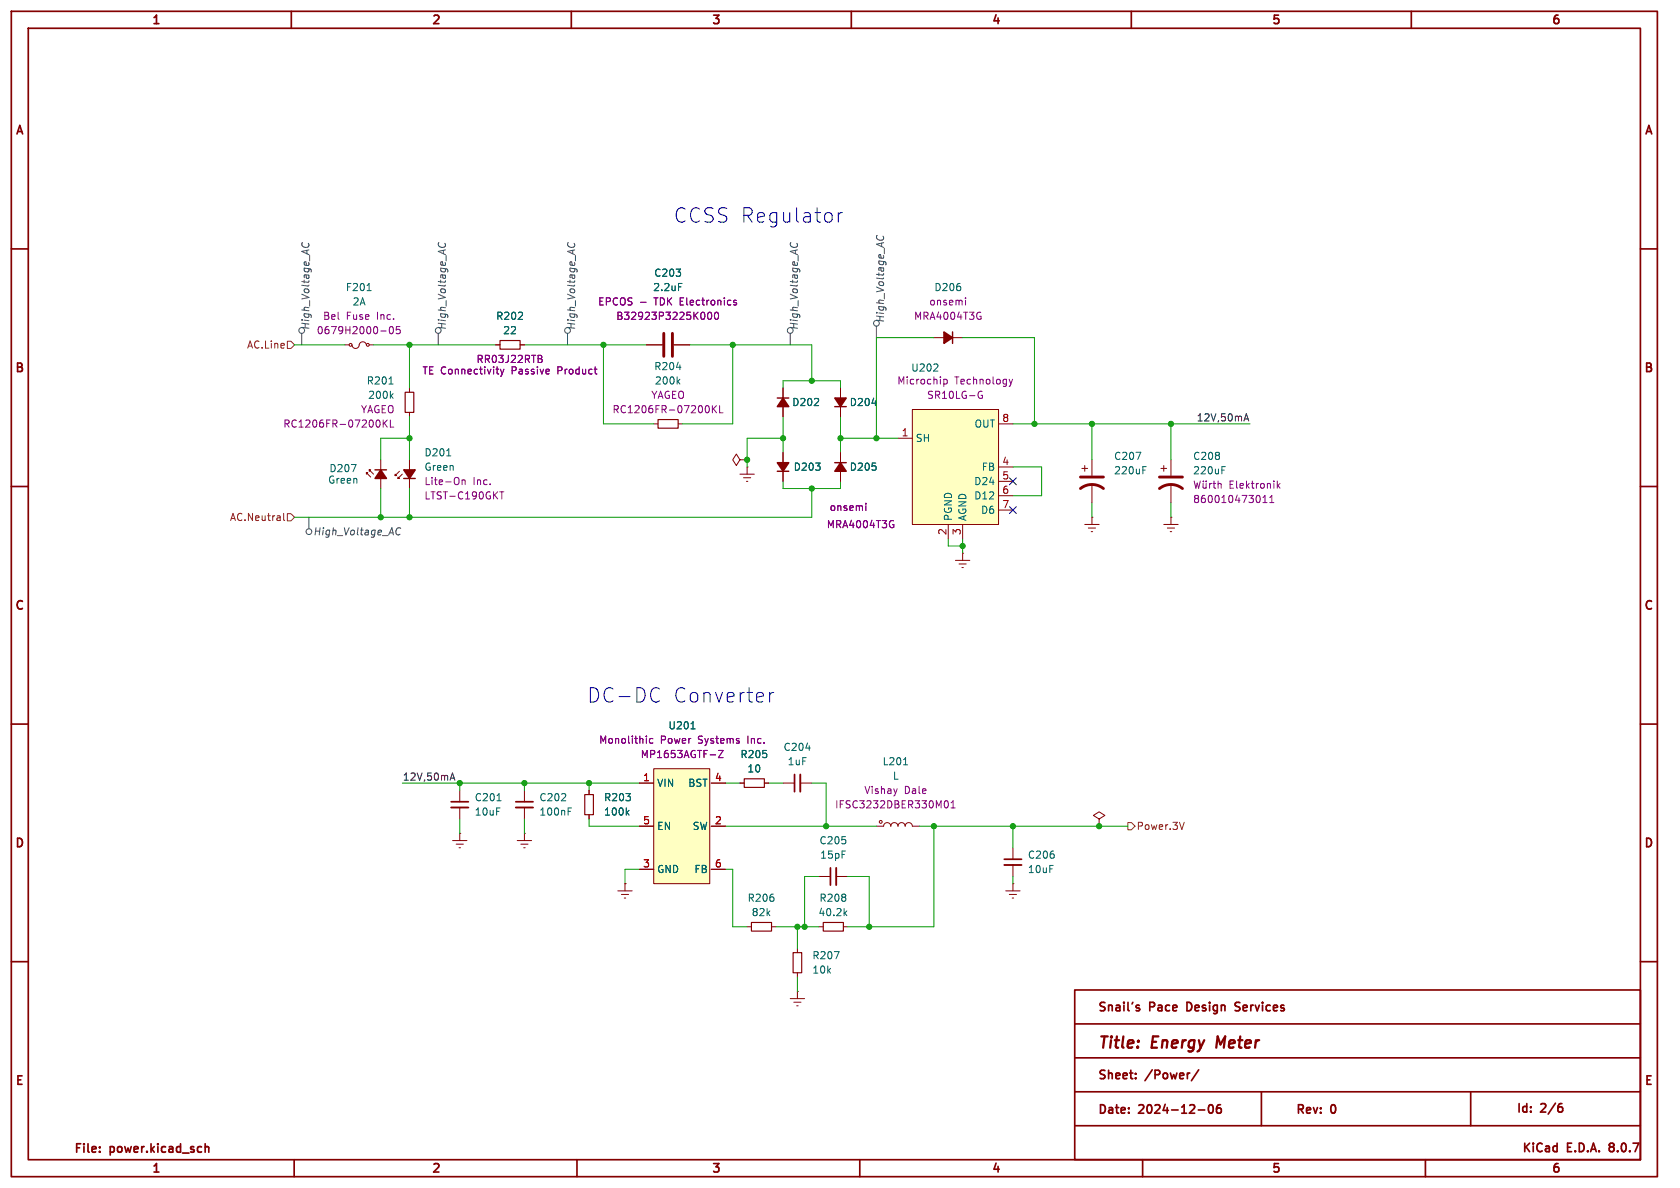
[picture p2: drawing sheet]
<svg xmlns="http://www.w3.org/2000/svg" width="297mm" height="210mm" viewBox="0 0 297 210" stroke-linecap="round" stroke-linejoin="round" font-family="sans-serif">
<g fill="none" stroke="#840000" stroke-width=".3">
<path d="M2 2h291v206h-291zM5 5h285v200h-285zM51.5 2v3M101 2v3M150.5 2v3M200 2v3M249.5 2v3M2 44h3M290 44h3M2 86h3M290 86h3M2 128h3"/>
<path d="M290 128h3M177.5 151.9h3.1M2 170h3M190 175h100v30h-100zM201.3 178.2l.2 .2-.2 .3M201.3 177.7l.1 .1M210.2 177.2h-.4v1.5h.4M218.3 178.6h.8M219.2 177.3l-.6-.1-.3 .3 .2 .3 .6 .2M290 170h3M190 181h100M190 187h100"/>
<path d="M190 193h100M190 199h100M199.6 196.6v.2M199.6 195.9v.1M200.8 190.5v.2M200.8 189.8v.1M211.8 196.2h1.2M211.9 189.1l-1.3 1.9M213.8 195.4l.2-.1a.81 .81 0 0 1 .6 .6 .81 .81 0 0 1-.3 .8l-.2 .1a.81 .81 0 0 1-.3-1.4zM215.8 195.3a.59 .59 0 0 0-.7 .6v.6l.1 .2 .4 .1 .2-.2 .1-.5-.1-.2h-.5l-.2 .2M223 193v6M260 193v6"/>
<path d="M275.8 195.1h.3M276 195.7l.3 .2v.4l-.3 .3M17.6 203.5v.2M17.6 202.8v.1M36.3 202.2v1.5M36.3 202.8l.2-.1 .3 .1 .1 .9M52 205v3M102 205v3M152 205v3M202 205v3M252 205v3M284.6 202.2v.4"/>
<path d="M284.6 202.9v.5"/>
</g>
<path d="M215.3 183.2l-.3 2" fill="none" stroke="#840000" stroke-width=".4"/>
<path d="M103.4 140.5h1.5v3.5h-1.5zM140.2 168.4h1.5v3.6h-1.5zM145.5 163.1h3.6v1.5h-3.6z" fill="none" stroke="#840000" stroke-width=".2"/>
<g fill="none" stroke="#840000" stroke-width=".18">
<path d="M104.1 139.7v.8M104.1 144v.8M179.1 149.9v2M179.1 152.9v2M194.3 144.8l1-.7-1-.6-1 .6 1 .7v1.3M194.3 146.1h.1M139.7 176.5h2.5M140.3 177.2h1.3M140.8 177.8h.3M141 175.3h.1M141 167.6v.8M141 172v.7"/>
<path d="M141 175.3v1.2M144.8 163.8h.7M149.1 163.8h.8"/>
</g>
<path d="M110.8 143.6l.4 .5M111.2 143.2l-.5 .5M147.5 168.2h.8l-.5 1.3M149.3 161.4l.4 .5M149.7 161l-.5 .5" fill="none" stroke="#006464" stroke-width=".18"/>
<path d="M177.5 152.9h3.1" fill="none" stroke="#840000" stroke-width=".33"/>
<path d="M115.6 135.9h9.9v20.3h-9.9z" fill="#ffffc2"/>
<g fill="none" stroke="#840000" stroke-width=".18">
<path d="M165.1 59.7h1.8M168.4 59.7h1.8M61 61h.7M62.2 61a.67 .67 0 0 0 .8 .6 .67 .67 0 0 0 .6-.8 .64 .64 0 0 1 .6-.4 .64 .64 0 0 1 .6 .6M65.3 61h.7M72.4 68.6v.7M72.4 72.9v.8M87.6 61h.8M91.9 61h.8M114.3 61h2.8M115.6 74.9h.7M119.1 61h2.8"/>
<path d="M119.9 74.9h.7M148.6 68.6v1.8M148.6 71.9v1.8M64.8 83.6h.2l-.2 .2zM64.8 83.6l.7 .7M65.3 83.1h.2l-.2 .2zM65.3 83.1l.7 .7M67.3 81.3v1.8M67.3 84.6v1.8M69.8 83.8l.3 .3h-.3zM70.4 84.3l.2 .3h-.2zM70.6 83.3l-.8 .8"/>
<path d="M71.1 83.8l-.7 .8M72.4 81.3v1.8M72.4 84.6v1.8M130.8 81.3l-.6-1-.7 1 .7 1 .6-1h1.3M130.8 83.8h2.5M131.4 84.5h1.3M132 85.1h.2M132.1 82.6h.1M132.1 81.3h.1M132.1 82.6v1.2M168.9 99.1h2.5M169.5 99.7h1.3"/>
<path d="M170.2 97.8h.1M170.2 97.8v1.3M191.3 82.8h1M191.8 92.7h2.5M191.8 82.3v1M192.4 93.3h1.3M192.9 94h.3M193 91.4h.1M193 81.3v2.8M193 85.6v3.3M193 91.4v1.3M205.2 82.8h1"/>
<path d="M205.7 92.7h2.6M205.7 82.3v1M206.4 93.3h1.2M206.9 94h.2M207 91.4h.1M207 81.3v2.8M207 85.6v3.3M207 91.4v1.3M170.1 100.3h.2M113 138.4h2.6M115.6 135.9h9.9v20.3h-9.9zM125.7 138.4h2.6"/>
<path d="M130.8 138.4h.8M135.1 138.4h.8M138.4 138.4h2.1M141.5 138.4h2M80 148.6h2.5M80.6 149.2h1.3M81.2 149.9h.2M81.3 147.3h.1M81.3 147.3v1.3M109.2 157.5h2.6M109.9 158.1h1.2M110.4 158.8h.2"/>
<path d="M110.5 156.2h.1M110.5 156.2v1.3M113 146.1h2.6M113 153.7h2.6M125.7 146.1h2.6M125.7 153.7h2.6M144.8 154.9h2M147.8 154.9h2.1M154.9 146.1h1.3a.64 .64 0 0 1 .6-.7 .64 .64 0 0 1 .7 .7 .64 .64 0 0 1 .6-.7 .64 .64 0 0 1 .6 .7 .64 .64 0 0 1 .7-.7 .64 .64 0 0 1 .6 .7 .64 .64 0 0 1 .7-.7 .64 .64 0 0 1 .6 .7h1.3M177.8 157.5h2.5M178.4 158.1h1.3M178.9 158.8h.3"/>
<path d="M179.1 156.2h.1M179.1 156.2v1.3"/>
<circle cx="62" cy="61" r=".25"/>
<circle cx="65" cy="61" r=".25"/>
<circle cx="155.7" cy="145.3" r=".25"/>
</g>
<g fill="none" stroke="#006464" stroke-width=".18">
<path d="M64.9 51.4h.7M120 50.1h.6M68.8 67.9h.7M69.1 69.9l.4 .5M69.5 69.6l-.5 .5M119.6 64.9h.8M119.8 67.4l.4 .5M120.2 67l-.5 .5M154.2 71.3h.7M200.8 80h.9l-.6 1.2M62.1 82.1h.9l-.6 1.3M79 80.6h.7"/>
<path d="M202 83.1h.5M202 82.5h.6M216 83.1h.4M216 82.5h.6M122.2 128.8h.7M142.5 132.2h.7M159.7 135.2h.8"/>
</g>
<g fill="none" stroke="#840084" stroke-width=".18">
<path d="M67.3 58.5h1M68.9 57.9l.2-.2a.68 .68 0 0 1 .5 .7 .68 .68 0 0 1-.5 .6l-.2-.1-.1-.4zM70.7 57.7h-.6l-.1 .6 .2-.1 .4 .1 .2 .2-.1 .4-.2 .1-.5-.1M113.2 53.4h1M125.2 55.3l.2-.1a.68 .68 0 0 1 .4 .6 .68 .68 0 0 1-.4 .7l-.2-.2-.1-.3zM126.4 55.3l.2-.1a.68 .68 0 0 1 .4 .6 .68 .68 0 0 1-.4 .7l-.2-.2-.1-.3zM130.2 53.1h-.3l-.2 .2 .1 .1 .4 .2v.3h-.5M170.7 52.6v.2M170.7 53.1v.8M173.2 55.9h.2v.4l-.2 .2M173.3 55.2h.1M67.1 74.4l.1 .3-.1 .7"/>
<path d="M67.7 74.2v1.3M67.9 74.8l.6 .7M68.5 74.2l-.8 .8M69 74.2v1.3h.6M87.7 65.3h.5M88.1 66.1h.1M88.5 65.3l.3 .8M88.8 66.1l-.3 .4M89.1 65.3l-.3 .8M95.6 62.8l.2 .3-.2 .3 .2 .1 .1 .3-.3 .3h-.5M105 65.3h.5M105.4 66.1h.1"/>
<path d="M125.3 71.8l.1 .4-.1 .6M125.9 71.7v1.3M126.1 72.2l.6 .8M126.7 71.7l-.8 .7M127.2 71.7v1.3h.6M81.7 84.8v.9M81.7 84.9l.2-.1 .3 .1v.8M88.3 86.9h.8M88.7 86.9v1.3M211.1 85l.3 1.3 .3-.9 .2 .9 .3-1.3M212.7 85.5v.7l.3 .1 .2-.1M212.7 85v.2"/>
<path d="M213.2 85v.2M213.2 85.5v.8M213.8 85.5v.8M214.2 85.5l-.4 .2M214.4 85.5h.5M214.6 85v1.1l.3 .2M215.3 85.6l.2-.1h.3l.1 .8M215.3 85v1.3M223.3 88.8h.7M223.3 87.9l.3-.3v1.2M224.5 88.8h.7M224.5 87.9l.3-.3v1.2"/>
<path d="M225.8 85v1.3M225.9 85.8l.4 .5M226.3 85.5l-.5 .4M115.4 130.6l-.3-.1-.3 .3 .1 .5h.5M127.8 132.7l-.8 1.2h.8M167 141.7l.2-.2a.68 .68 0 0 1 .5 .7 .68 .68 0 0 1-.5 .6l-.2-.1M168.1 142.8h.8M168.1 141.9l.4-.4v1.3"/>
</g>
<path d="M141.5 136.9v3.1M147.8 153.4v3.1" fill="none" stroke="#840000" stroke-width=".33"/>
<path d="M140.5 136.9v3.1M146.8 153.4v3.1" fill="none" stroke="#840000" stroke-width=".3"/>
<path d="M168.4 58.7v2M147.6 71.9h2M66.3 83.1h2M71.4 84.6h2" fill="none" stroke="#840000" stroke-width=".25"/>
<g fill="#840000" stroke="#840000" stroke-width=".25">
<path d="M147.6 70.4h2l-1 1.5z"/>
<path d="M71.4 83.1h2l-1 1.5z"/>
<path d="M67.3 83.1l1 1.5h-2z"/>
<path d="M166.9 58.7l1.5 1-1.5 1z"/>
</g>
<path d="M71.6 69.3h1.6v3.6h-1.6zM88.4 60.2h3.5v1.5h-3.5zM116.3 74.2h3.6v1.5h-3.6zM131.6 137.7h3.5v1.5h-3.5z" fill="none" stroke="#840000" stroke-width=".2"/>
<path d="M117.3 58.9v4.1M118.9 58.9v4.1M191 86.4a3.3 3.3 0 0 1 4.1 0M191 84.3h4.1M205 86.4a3.3 3.3 0 0 1 4 0M205 84.3h4" fill="none" stroke="#840000" stroke-width=".51"/>
<path d="M161.3 72.4h15.2v20.3h-15.2z" fill="#ffffc2"/>
<g fill="none" stroke="#840000" stroke-width=".18">
<path d="M87.6 61h.8M91.9 61h.8M114.3 61h2.8M119.1 61h2.8M138.4 68.6v1.8M138.4 71.9v1.8M148.6 68.6v1.8M148.6 71.9v1.8M158.7 77.5h2.6M161.3 72.4h15.2v20.3h-15.2zM176.5 74.9h2.6M138.4 80v1.8"/>
<path d="M138.4 83.3v1.8M148.6 80v1.8M148.6 83.3v1.8M167.6 92.7v2.6M170.2 92.7v2.6M176.5 82.6h2.6M176.5 85.1h2.6M176.5 87.6h2.6M176.5 90.2h2.6M81.3 139.7v2M92.7 139.7v2M104.1 139.7v.8"/>
<path d="M113 138.4h2.6M125.7 138.4h2.6M130.8 138.4h.8M135.1 138.4h.8M81.3 142.7v2.1M91.4 148.6h2.6M92.1 149.2h1.2M92.6 149.9h.2M92.7 147.3h.1M92.7 142.7v2.1M92.7 147.3v1.3M104.1 144v.8"/>
<path d="M110.5 156.2h.1M113 146.1h2.6M113 153.7h2.6M125.7 146.1h2.6M125.7 153.7h2.6M132.1 163.8h.7M136.4 163.8h.8"/>
</g>
<path d="M120 50.1h.6M154.2 71.3h.7M165 65.6h.8M165.8 64.5v.4M122.2 128.8h.7M87.9 141.6h.7M100.4 143.4h.5M100.4 142.8h.6M110.8 143.6l.4 .5M111.2 143.2l-.5 .5" fill="none" stroke="#006464" stroke-width=".18"/>
<g fill="none" stroke="#840084" stroke-width=".18">
<path d="M113.2 53.4h1M125.2 55.3l.2-.1a.68 .68 0 0 1 .4 .6 .68 .68 0 0 1-.4 .7l-.2-.2-.1-.3zM126.4 55.3l.2-.1a.68 .68 0 0 1 .4 .6 .68 .68 0 0 1-.4 .7l-.2-.2-.1-.3zM130.2 53.1h-.3l-.2 .2 .1 .1 .4 .2v.3h-.5M87.7 65.3h.5M88.1 66.1h.1M88.5 65.3l.3 .8M88.8 66.1l-.3 .4M89.1 65.3l-.3 .8M95.6 62.8l.2 .3-.2 .3 .2 .1 .1 .3-.3 .3h-.5M105 65.3h.5M105.4 66.1h.1"/>
<path d="M166.9 67v1.3M166.9 67.1l.3-.1 .3 .3-.2 .5h-.4M173.3 69.2l-.3 .1M173.4 69.9h.3l-.1 .5h-.3l-.3-.2M173.5 69.2h.1M178.4 67l.3 .9M178.7 67.9l-.3 .4M179 67l-.3 .9M153.1 89v.1M153.1 89.4v.8M157.8 92.7h.2v.5l-.2 .1M157.8 92l.2 .1"/>
<path d="M115.4 130.6l-.3-.1-.3 .3 .1 .5h.5M127.8 132.7l-.8 1.2h.8"/>
</g>
<path d="M132.8 163.1h3.6v1.5h-3.6z" fill="none" stroke="#840000" stroke-width=".2"/>
<path d="M79.8 142.7h3M91.2 142.7h3" fill="none" stroke="#840000" stroke-width=".33"/>
<path d="M79.8 141.7h3M91.2 141.7h3" fill="none" stroke="#840000" stroke-width=".3"/>
<path d="M137.4 70.4h2M137.4 83.3h2M147.6 81.8h2" fill="none" stroke="#840000" stroke-width=".25"/>
<g fill="#840000" stroke="#840000" stroke-width=".25">
<path d="M138.4 70.4l1 1.5h-2z"/>
<path d="M148.6 81.8l1 1.5h-2z"/>
<path d="M137.4 81.8h2l-1 1.5z"/>
</g>
<g fill="none" stroke="#484848" stroke-width=".18">
<path d="M53.3 58.9v2.1M53.5 42.9l-.2 .2 .1 .3 .5 .3M54.5 43l.1 .4-.2 .3M77.5 58.9v2.1M77.6 42.9l-.1 .2v.3l.5 .3M78.6 43l.1 .4-.1 .3M100.3 58.9v2.1M100.5 42.9l-.2 .2 .1 .3 .5 .3M101.5 43l.1 .4-.2 .3M139.7 58.9v2.1M139.8 42.9l-.1 .2 .1 .3 .5 .3M140.9 43l.1 .4-.2 .3"/>
<path d="M154.9 57.7v2M155.1 41.6l-.2 .2 .1 .4 .5 .3M156.1 41.7l.1 .4-.2 .3M54.6 91.4v2.1M70.1 94.4l.2 .2 .4-.2M70.8 93.4l-.2-.1-.3 .1-.3 .4"/>
<circle cx="53.3" cy="58.4" r=".51"/>
<circle cx="77.5" cy="58.4" r=".51"/>
<circle cx="100.3" cy="58.4" r=".51"/>
<circle cx="139.7" cy="58.4" r=".51"/>
<circle cx="154.9" cy="57.2" r=".51"/>
<circle cx="54.6" cy="94" r=".51"/>
</g>
<path d="M50.8 60.3h.6l.7 .7-.7 .6h-.6zM50.1 90.7v1.1l.2 .2M50.8 90.8h.6l.7 .6-.7 .7h-.6zM199.4 145.4h.6l.7 .7-.7 .6h-.6zM209.4 145.4l-.5 1.2" fill="none" stroke="#725600" stroke-width=".18"/>
<path d="M219.9 74.4l.4-1.3 .5 1.3M220 74.1h.6M79.6 137.9l.4-1.3 .4 1.3M79.7 137.6h.6" fill="none" stroke="#0f0f0f" stroke-width=".18"/>
<path d="M148.2 37.6v1.7M148.9 37.6a.65 .65 0 0 0-.7 .5M116.1 121.6l.5 .2M116.6 123.9l-.5 .2M136.1 122.4v1.7M136.8 122.4a.65 .65 0 0 0-.7 .5" fill="none" stroke="#0000c2" stroke-width=".18"/>
<g fill="none" stroke="#009600" stroke-width=".18">
<path d="M165.1 59.7h-10.2v17.8M170.2 59.7h12.7v15.2M52.1 61h8.9M66 61h21.6M72.4 77.5h-5.1v3.8M72.4 61v7.6M72.4 73.7v7.6M92.7 61h21.6M106.7 61v13.9h8.9M121.9 61h21.6v6.3M129.5 61v13.9h-8.9M138.4 77.5h-6.3v5.1"/>
<path d="M138.4 68.6v-1.3h10.2v1.3M138.4 73.7v6.3M148.6 77.5h10.1M148.6 73.7v6.3M179.1 74.9h41.9M193 74.9v6.4M207 74.9v6.4M67.3 86.4v5M72.4 86.4v5M138.4 85.1v1.3h10.2v-1.3M143.5 86.4v5h-91.4M167.6 95.3v1.2h2.6"/>
<path d="M170.2 95.3v2.5M179.1 82.6h5v5h-5M193 88.9v2.5M207 88.9v2.5M71.1 138.4h41.9M81.3 138.4v1.3M92.7 138.4v1.3M104.1 138.4v1.3M128.3 138.4h2.5M135.9 138.4h2.5M143.5 138.4h2.5v7.7M81.3 144.8v2.5"/>
<path d="M92.7 144.8v2.5M104.1 144.8v1.3h8.9M113 153.7h-2.5v2.5M128.3 153.7h1.2v10.1h2.6M128.3 146.1h26.6M144.8 154.9h-2.6v8.9M149.9 154.9h3.8v8.9M162.6 146.1h36.8M165.1 146.1v17.7h-15.2M179.1 146.1v3.8M179.1 154.9v1.3M137.2 163.8h7.6"/>
<path d="M141 163.8v3.8M141 172.7v2.6"/>
</g>
<path d="M178.5 89.6l1.2 1.2M178.5 84.5l1.2 1.2M179.7 89.6l-1.2 1.2M179.7 84.5l-1.2 1.2" fill="none" stroke="#000084" stroke-width=".18"/>
<g fill="#009600" stroke="#009600" stroke-width=".18">
<circle cx="148.6" cy="77.5" r=".46"/>
<circle cx="154.9" cy="77.5" r=".46"/>
<circle cx="170.2" cy="96.5" r=".46"/>
<circle cx="138.4" cy="77.5" r=".46"/>
<circle cx="143.5" cy="86.4" r=".46"/>
<circle cx="129.5" cy="61" r=".46"/>
<circle cx="132.1" cy="81.3" r=".46"/>
<circle cx="143.5" cy="67.3" r=".46"/>
<circle cx="106.7" cy="61" r=".46"/>
<circle cx="165.1" cy="146.1" r=".46"/>
<circle cx="142.2" cy="163.8" r=".46"/>
<circle cx="146" cy="146.1" r=".46"/>
<circle cx="153.7" cy="163.8" r=".46"/>
<circle cx="194.3" cy="146.1" r=".46"/>
<circle cx="179.1" cy="146.1" r=".46"/>
<circle cx="141" cy="163.8" r=".46"/>
<circle cx="81.3" cy="138.4" r=".46"/>
<circle cx="92.7" cy="138.4" r=".46"/>
<circle cx="104.1" cy="138.4" r=".46"/>
<circle cx="67.3" cy="91.4" r=".46"/>
<circle cx="72.4" cy="91.4" r=".46"/>
<circle cx="72.4" cy="77.5" r=".46"/>
<circle cx="72.4" cy="61" r=".46"/>
<circle cx="182.9" cy="74.9" r=".46"/>
<circle cx="193" cy="74.9" r=".46"/>
<circle cx="207" cy="74.9" r=".46"/>
</g>
<g font-size="3.5" fill="#0000c2">
<text x="119.1" y="39.6">CCSS Regulator</text>
<text x="103.8" y="124.4">DC-DC</text>
<text x="119" y="124.4">Converter</text>
</g>
<g font-size="2.8" fill="#840000">
<text x="194" y="185.9">Title:</text>
<text x="203.7" y="185.9">Energy</text>
<text x="215.9" y="185.9">Meter</text>
</g>
<g font-size="2.1" fill="#840000">
<text x="26.7" y="4.7">1</text>
<text x="76.3" y="4.7">2</text>
<text x="125.8" y="4.7">3</text>
<text x="175.2" y="4.7">4</text>
<text x="224.7" y="4.7">5</text>
<text x="274.2" y="4.7">6</text>
<text x="2.6" y="24.2">A</text>
<text x="290.6" y="24.2">A</text>
<text x="2.5" y="66.2">B</text>
<text x="290.5" y="66.2">B</text>
<text x="2.5" y="108.2">C</text>
<text x="290.5" y="108.2">C</text>
<text x="2.5" y="150.2">D</text>
<text x="290.5" y="150.2">D</text>
<text x="194" y="179.2">Snail's</text>
<text x="203.3" y="179.2">Pace</text>
<text x="210.5" y="179.2">Design</text>
<text x="219.7" y="179.2">Services</text>
<text x="194" y="191.2">Sheet:</text>
<text x="202.7" y="191.2">/Power/</text>
<text x="2.5" y="192.2">E</text>
<text x="194" y="197.3">Date:</text>
<text x="201.5" y="197.3">2024-12-06</text>
<text x="229" y="197.3">Rev:</text>
<text x="235.4" y="197.3">0</text>
<text x="268" y="197.1">Id:</text>
<text x="272.5" y="197.1">2/6</text>
<text x="290.5" y="192.2">E</text>
<text x="13" y="204.2">File:</text>
<text x="19.5" y="204.2">power.kicad_sch</text>
<text x="26.7" y="207.7">1</text>
<text x="76.3" y="207.7">2</text>
<text x="125.8" y="207.7">3</text>
<text x="175.2" y="207.7">4</text>
<text x="224.7" y="207.7">5</text>
<text x="269" y="204.1">KiCad</text>
<text x="274.2" y="207.7">6</text>
<text x="277.2" y="204.1">E.D.A.</text>
<text x="285.2" y="204.1">8.0.7</text>
</g>
<g font-size="1.8" fill="#006464">
<text x="61" y="51.7">F201</text>
<text x="115.4" y="51.7">2.2uF</text>
<text x="115.6" y="49.1">C203</text>
<text x="165.1" y="51.7">D206</text>
<text x="62.2" y="54.2">2A</text>
<text x="87.6" y="56.7">R202</text>
<text x="88.9" y="59.3">22</text>
<text x="115.6" y="65.6">R204</text>
<text x="161" y="65.9">U202</text>
<text x="64.7" y="68.2">R201</text>
<text x="65" y="70.7">200k</text>
<text x="115.7" y="68.2">200k</text>
<text x="140" y="72">D202</text>
<text x="150.1" y="72">D204</text>
<text x="172.2" y="75.8">OUT</text>
<text x="58.1" y="83.7">D207</text>
<text x="74.9" y="80.9">D201</text>
<text x="74.9" y="83.4">Green</text>
<text x="140.2" y="83.4">D203</text>
<text x="150.1" y="83.4">D205</text>
<text x="161.8" y="78.3">SH</text>
<text x="173.5" y="83.4">FB</text>
<text x="196.9" y="81.5">C207</text>
<text x="210.8" y="81.5">C208</text>
<text x="57.9" y="85.7">Green</text>
<text x="172.1" y="86">D24</text>
<text x="172.1" y="88.5">D12</text>
<text x="196.9" y="84">220uF</text>
<text x="210.8" y="84">220uF</text>
<text x="168.5" y="92.2" transform="rotate(-90 168.5 92.2)">PGND</text>
<text x="171" y="92.2" transform="rotate(-90 171 92.2)">AGND</text>
<text x="173.3" y="91">D6</text>
<text x="118.1" y="129.1">U201</text>
<text x="130.8" y="134.2">R205</text>
<text x="132" y="136.8">10</text>
<text x="138.4" y="132.9">C204</text>
<text x="139.2" y="135.5">1uF</text>
<text x="155.9" y="135.5">L201</text>
<text x="83.8" y="141.8">C201</text>
<text x="95.3" y="141.8">C202</text>
<text x="106.7" y="141.8">R203</text>
<text x="116.1" y="139.3">VIN</text>
<text x="121.6" y="139.3">BST</text>
<text x="157.8" y="138">L</text>
<text x="83.8" y="144.4">10uF</text>
<text x="95.3" y="144.4">100nF</text>
<text x="106.7" y="144.4">100k</text>
<text x="116.1" y="146.9">EN</text>
<text x="122.4" y="146.9">SW</text>
<text x="144.8" y="149.5">C205</text>
<text x="116.1" y="154.5">GND</text>
<text x="122.7" y="154.5">FB</text>
<text x="144.9" y="152">15pF</text>
<text x="181.6" y="152">C206</text>
<text x="181.6" y="154.5">10uF</text>
<text x="132.1" y="159.6">R206</text>
<text x="144.8" y="159.6">R208</text>
<text x="132.8" y="162.2">82k</text>
<text x="144.6" y="162.2">40.2k</text>
<text x="143.5" y="169.8">R207</text>
<text x="143.5" y="172.3">10k</text>
</g>
<g font-size="1.8" fill="#484848">
<text x="54.9" y="58.4" transform="rotate(-90 54.9 58.4)">High_Voltage_AC</text>
<text x="79" y="58.4" transform="rotate(-90 79 58.4)">High_Voltage_AC</text>
<text x="101.9" y="58.4" transform="rotate(-90 101.9 58.4)">High_Voltage_AC</text>
<text x="141.3" y="58.4" transform="rotate(-90 141.3 58.4)">High_Voltage_AC</text>
<text x="156.5" y="57.2" transform="rotate(-90 156.5 57.2)">High_Voltage_AC</text>
<text x="55.3" y="94.8">High_Voltage_AC</text>
</g>
<g font-size="1.8" fill="#840084">
<text x="55.9" y="59.3">0679H2000-05</text>
<text x="57" y="56.7">Bel</text>
<text x="61.2" y="56.7">Fuse</text>
<text x="66.7" y="56.7">Inc.</text>
<text x="105.6" y="54.2">EPCOS</text>
<text x="108.8" y="56.7">B32923P3225K000</text>
<text x="115.8" y="54.2">TDK Electronics</text>
<text x="161.5" y="56.7">MRA4004T3G</text>
<text x="164.2" y="54.2">onsemi</text>
<text x="84.1" y="64.4">RR03J22RTB</text>
<text x="74.6" y="66.4">TE Connectivity</text>
<text x="90.5" y="66.4">Passive</text>
<text x="98.8" y="66.4">Product</text>
<text x="115" y="70.7">YAGEO</text>
<text x="158.5" y="68.2">Microchip</text>
<text x="163.8" y="70.7">SR10LG-G</text>
<text x="168.8" y="68.2">Technology</text>
<text x="50" y="75.8">RC1206FR-07200KL</text>
<text x="63.7" y="73.3">YAGEO</text>
<text x="108.2" y="73.3">RC1206FR-07200KL</text>
<text x="74.9" y="86">Lite-On</text>
<text x="74.9" y="88.5">LTST-C190GKT</text>
<text x="83.6" y="86">Inc.</text>
<text x="210.8" y="89.1">860010473011</text>
<text x="217.3" y="86.6">Elektronik</text>
<text x="146.1" y="93.6">MRA4004T3G</text>
<text x="146.6" y="90.5">onsemi</text>
<text x="105.8" y="131.7">Monolithic</text>
<text x="116.7" y="131.7">Power</text>
<text x="123.5" y="131.7">Systems</text>
<text x="132.4" y="131.7">Inc.</text>
<text x="113.2" y="134.2">MP1653AGTF-Z</text>
<text x="147.5" y="143.1">IFSC3232DBER330M01</text>
<text x="152.7" y="140.6">Vishay</text>
<text x="159.9" y="140.6">Dale</text>
</g>
<g font-size="1.8" fill="#725600">
<text x="43.6" y="61.8">AC.Line</text>
<text x="40.5" y="92.3">AC.Neutral</text>
<text x="200.9" y="146.9">Power.3V</text>
</g>
<g font-size="1.8" fill="#a90000">
<text x="159.3" y="77.2">1</text>
<text x="177.1" y="74.7">8</text>
<text x="177.1" y="82.3">4</text>
<text x="177.1" y="84.8">5</text>
<text x="177.1" y="87.4">6</text>
<text x="177.1" y="89.9">7</text>
<text x="167.4" y="94.7" transform="rotate(-90 167.4 94.7)">2</text>
<text x="169.9" y="94.7" transform="rotate(-90 169.9 94.7)">3</text>
<text x="113.6" y="138.2">1</text>
<text x="126.3" y="138.2">4</text>
<text x="113.6" y="145.8">5</text>
<text x="126.3" y="145.8">2</text>
<text x="113.6" y="153.4">3</text>
<text x="126.3" y="153.4">6</text>
</g>
<g font-size="1.8" fill="#0f0f0f">
<text x="211.5" y="74.6">12V,50mA</text>
<text x="71.1" y="138.1">12V,50mA</text>
</g>
</svg>
